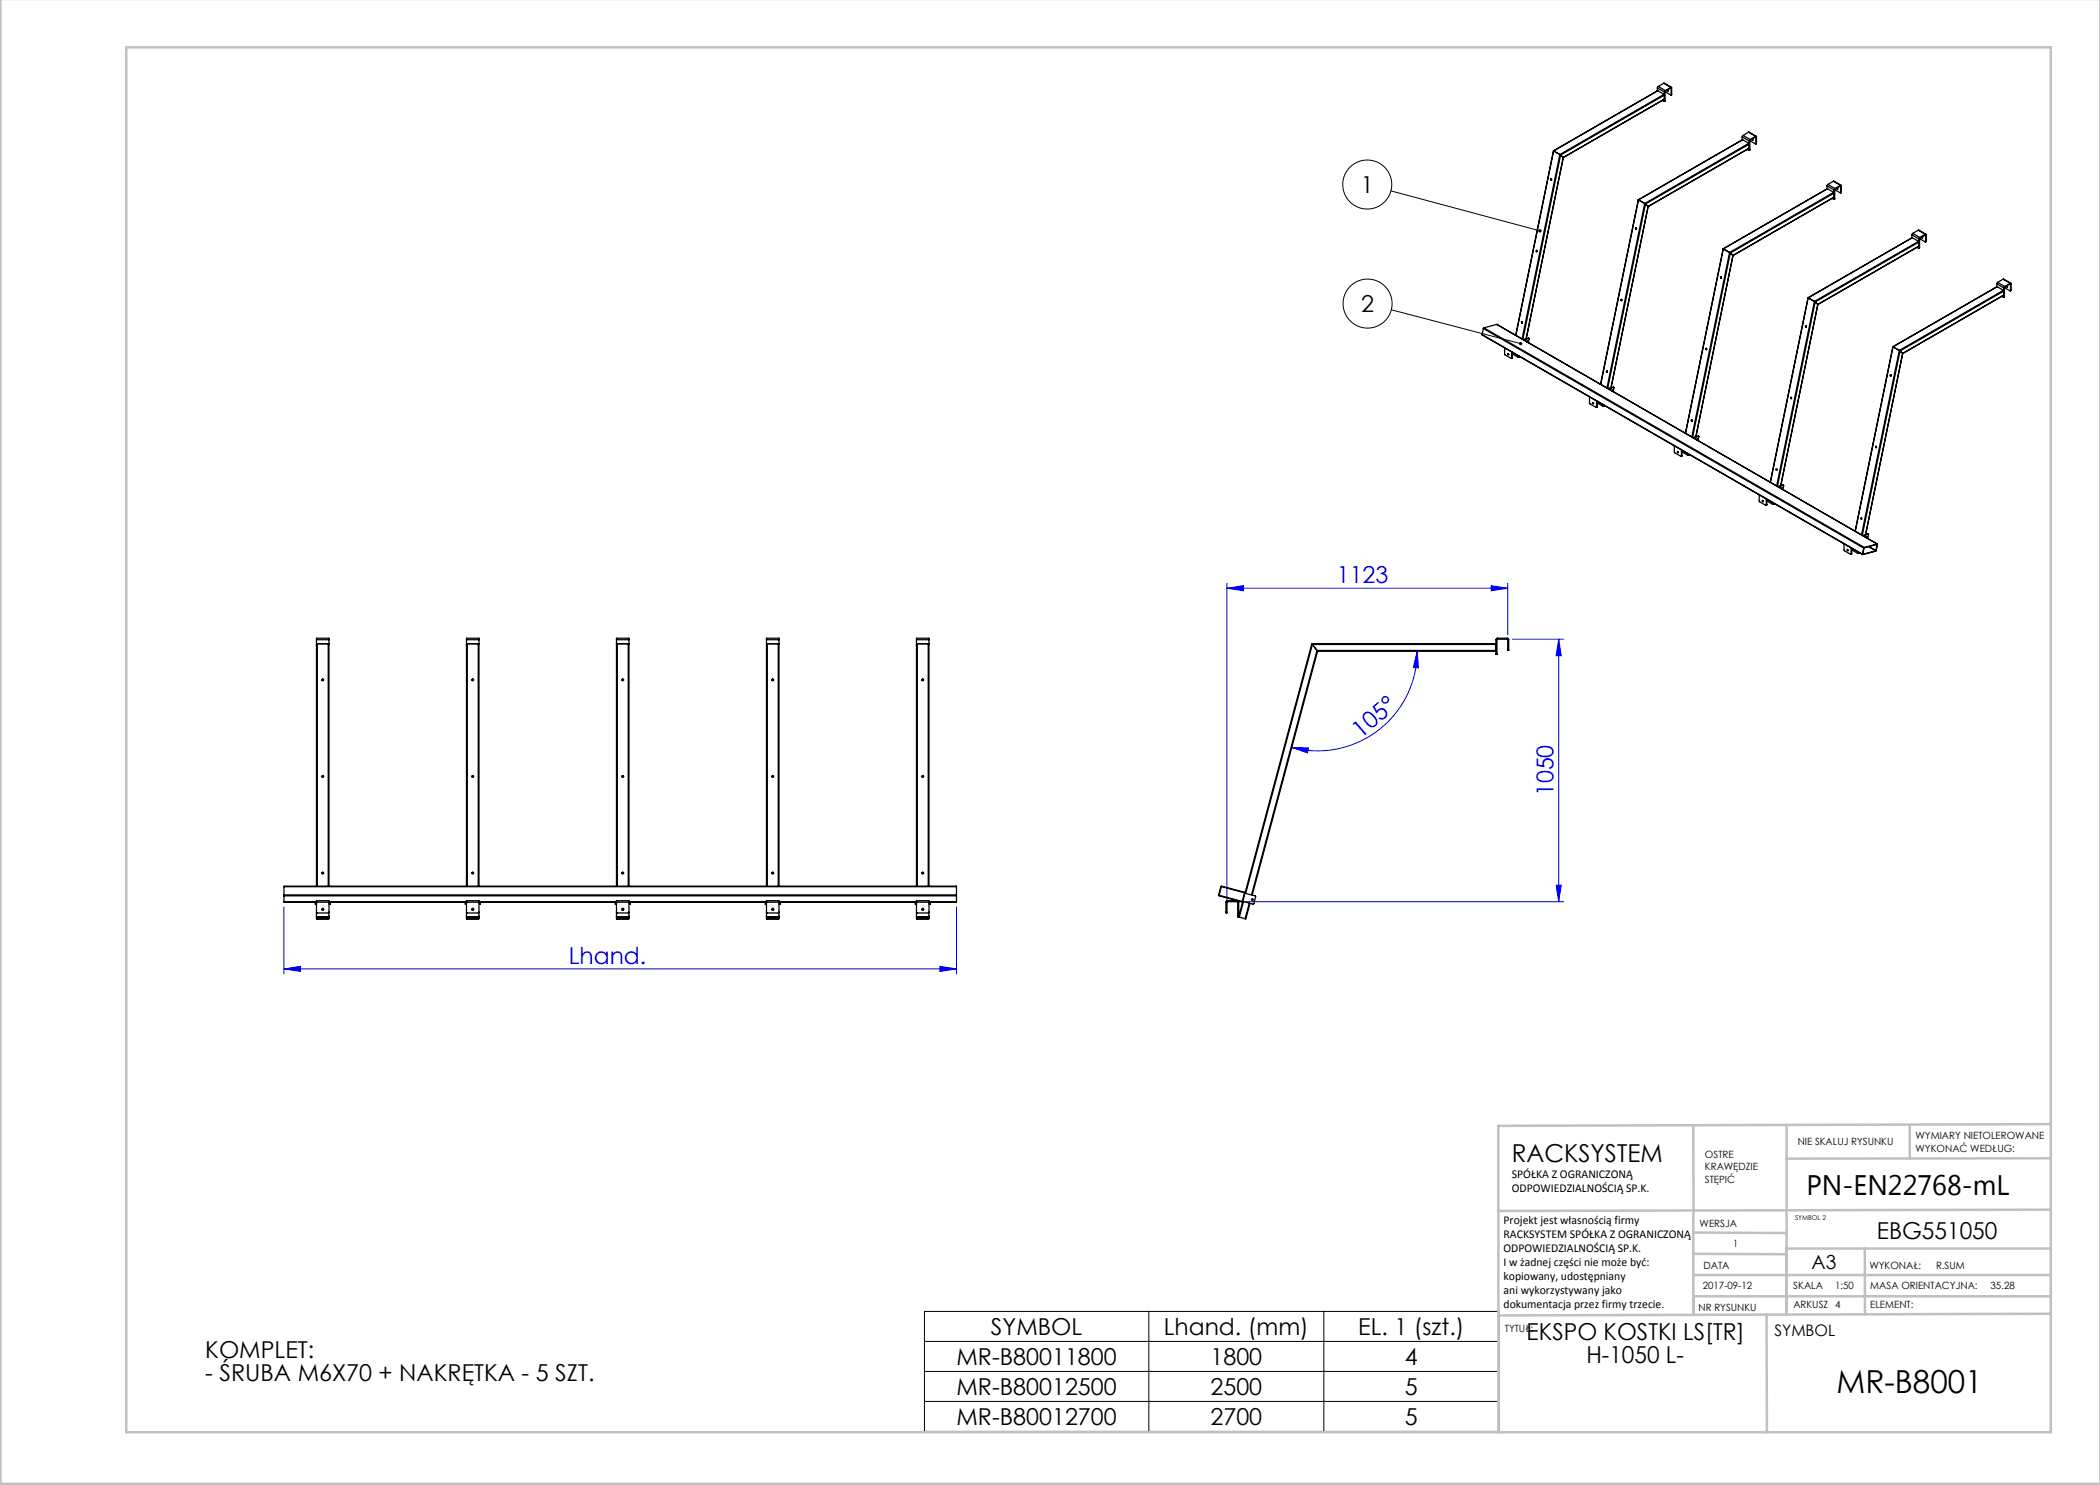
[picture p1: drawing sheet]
<svg xmlns="http://www.w3.org/2000/svg" width="420mm" height="297mm" viewBox="0 0 420 297" stroke-linecap="round" stroke-linejoin="round" font-family="sans-serif">
<g fill="none" stroke="#000" stroke-width=".2">
<path d="M278.2 38.2l29.8 8M278.3 62l25.8 6.7M184.9 262.3h114.9v24h-114.9zM184.9 268.3h114.9M184.9 274.3h114.9M229.8 262.3v24M264.8 262.3v24M184.9 280.3h114.9"/>
<circle cx="273.5" cy="36.9" r="4.9"/>
<circle cx="273.5" cy="60.7" r="4.9"/>
</g>
<g fill="none" stroke="#00f" stroke-width=".2">
<path d="M245.4 117.6l3.3-.5v1.1zM245.4 116.6v64M245.4 117.6h56.1M298.2 117.1l3.3 .5-3.3 .6zM301.5 116.6v10.3M283.4 130.2l.3 3.4-1-.1zM283.4 130.2a19.9 19.9 0 0 1-25 19.3M302.4 127.8h10.3M311.7 127.8v52.5M311.7 127.8l.5 3.3h-1zM258.4 149.5l3.3 .1-.2 1zM311.2 177h1l-.5 3.3z"/>
<path d="M56.8 193.8l3.3-.5v1zM56.8 181.4v13.4M56.8 193.8h134.5M188 193.3l3.3 .5-3.3 .5zM191.3 181.4v13.4M248.4 180.3h64.3"/>
</g>
<g fill="none" stroke="#c0c0c0" stroke-width=".5">
<path d="M.1 -.1v296.9h419.9M25.2 9.5h385v276.9h-385zM338.7 225.2v16.9M357.3 225v37.9M382 225.4v6.3M410.1 224.8l-110.4 .4v61.2M410.1 231.7h-52.8M338.7 259.3h71.5M338.7 255h71.5M338.7 250.8l18.6 .1M338.7 246.5l18.6 .1M338.7 242.1v20.9"/>
<path d="M373 249.7v13.2M410.1 241.9l-110.4 .3M410.2 249.7h-52.9v13.2M353.3 262.9l.1 23.5M410.2 262.7l-110.5 .4"/>
</g>
<path d="M307.8 45.9a.34 .34 0 0 0 0 .6 .34 .34 0 0 0 .5-.2l-.3-.1 .3 .1a.34 .34 0 0 0-.1-.4 .34 .34 0 0 0-.4 0zM303.9 68.5a.34 .34 0 0 0 0 .5 .34 .34 0 0 0 .6-.2l-.4-.1 .4 .1a.34 .34 0 0 0-.2-.4 .34 .34 0 0 0-.4 .1z" fill="#000"/>
<g fill="#00f">
<path d="M298.2 117.1l3.3 .5-3.3 .6zM245.4 117.6l3.3-.5v1.1z"/>
<path d="M56.8 193.8l3.3-.5v1zM188 193.3l3.3 .5-3.3 .5z"/>
<path d="M258.4 149.5l3.3 .1-.2 1zM283.4 130.2l.3 3.4-1-.1z"/>
<path d="M311.2 177h1l-.5 3.3zM311.7 127.8l.5 3.3h-1z"/>
</g>
<g fill="none" stroke="#000" stroke-width=".25">
<path d="M331.5 17.6l1.4 .8M331.5 17.6v.6M331.5 18.2h.1M331.6 18.2l-20.9 12M331.6 18.2l1.2 .7M331.6 17.3l-.1 .3M331.6 17.3l1.5 .8M332.7 16.7l1.6 .8M332.7 16.7l-1.1 .6M332.7 16.7l1.5 .8M332.8 18.9l.1 .1-20.8 12M332.8 18.9l-20.8 12"/>
<path d="M332.9 18.4v1.8M333 18.3l1.2 .6M333 18.3l-.1 .1M333 18.3v1.9M333.1 18.1l-.2 .3M333.1 18.2l-.1 .1M333.1 18.1v.1M333.4 18l.1 .3 .1-.1-.1-.2 .1 .2M334.2 17.5l.1 .1M334.2 17.6h.1M334.2 17.5l-1.1 .6M334.2 17.6l-1.1 .6"/>
<path d="M334.2 17.5v.1M334.2 17.6v1.3M334.3 18.9l-.1 .1M334.3 17.6h-.1M334.3 17.6v1.3M334.3 18.9h-.1M310.2 35.9v-.1l.1 .2M310.3 35.8v.2M310.7 30.2h.1M310.7 30.2l-7.6 36.8M310.7 30.2l1.3 .7M310.7 30.2l-7.5 36.9"/>
<path d="M312 30.9l.1 .1M312 30.9l-7.6 36.9M312.1 31l.5 .5M312.1 31l-7.5 36.9M312.6 31.5h.1M312.6 31.5l20.3-11.7zM312.6 31.5l-7.4 36.3M312.7 31.5l-7.5 36.3M327.7 40h.1M327.7 40l-7.6 36.9M327.7 40l1.2 .7M332.5 20.1l.4 .1"/>
<path d="M333 20.2l-.1 .1M333 20.2h-.1M348.4 27.4l.1 .6M348.4 27.4l1.5 .8M348.5 28l-20.8 12M348.5 28l1.3 .7M348.6 27.1l-.2 .3M348.6 27.1l1.4 .8M349.4 29.9l.5 .1M349.7 26.5l1.5 .8M349.7 26.5l1.4 .8M349.7 26.5l-1.1 .6"/>
<path d="M349.8 28.7l.1 .1-20.8 12M349.8 28.7l-20.9 12M349.9 28.2v1.8M350 28.1l1.2 .6M350 30l-.2 .1M350 28.1l-.1 .1M350 28.1v1.9M350 30h-.1M350 27.9l-.1 .3M350 28v.1M350 27.9v.1M350.4 27.8v.1"/>
<path d="M350.4 27.8l.2 .3-.2-.2M350.5 27.8l.1 .2M351.1 27.3l.2 .1M351.1 27.4h.1M351.1 27.3l-1.1 .6M351.1 27.4l-1.1 .6M351.1 27.3v.1M351.2 27.4v1.3M351.3 28.7l-.1 .1M351.3 27.4h-.1M351.3 27.4v1.3M351.3 28.7h-.1"/>
<path d="M365.4 37.2l1.4 .8M365.4 37.2v.6M365.4 37.7l.1 .1M365.5 37.8l-20.9 12M365.5 37.8l1.2 .7M365.6 36.9l-.2 .3M365.6 36.9l1.4 .8M366.4 39.7l.4 .1M366.7 36.2l1.5 .9M366.7 36.2l-1.1 .7M366.7 36.2l1.4 .9M366.7 38.5l.1 .1-20.7 12"/>
<path d="M366.7 38.5l-20.8 12M366.8 38v1.8M366.9 37.9l1.3 .6M366.9 39.8l-.1 .1M366.9 37.9l-.1 .1M366.9 37.9v1.9M366.9 39.8h-.1M367 37.7l-.2 .3M367 37.8l-.1 .1M367 37.7v.1M367.3 37.6v.1M367.4 37.6l.1 .3-.2-.2"/>
<path d="M367.4 37.6l.2 .2M368.1 37.1l.2 .1M368.1 37.2h.1M368.1 37.1l-1.1 .6M368.1 37.2l-1.1 .6M368.1 37.1v.1M368.2 37.2v1.3M368.3 38.5l-.2 .1M368.3 37.2h-.1M368.3 37.2v1.3M368.3 38.5h-.1M307.3 50.2v-.1l.1 .2"/>
<path d="M307.4 50.1l-.1 .2M324.3 59.9l.1 .2M324.3 59.9v.1M324.3 59.9v.2M327.2 45.7v-.1l.1 .2M327.3 45.6l-.1 .2M328.9 40.7l.2 .1M328.9 40.7l-7.5 36.9M329.1 40.8l.5 .5M329.1 40.8l-7.6 36.9M329.6 41.3h.1M329.6 41.3l20.3-11.7-20.3 11.7"/>
<path d="M329.6 41.3l-7.4 36.2 7.4-36.2M344.2 55.5v-.1l.1 .2M344.2 55.4v.2M344.6 49.8h.1M344.6 49.8l-7.5 36.8 7.6-36.8M344.7 49.8l1.2 .7M345.9 50.5l.2 .1M345.9 50.5l-7.5 36.9M346.1 50.6l.5 .5M346.1 50.6l-7.6 36.9M346.6 51.1h.1M346.6 51.1l20.2-11.7z"/>
<path d="M346.6 51.1l-7.4 36.3M361.6 59.6h.1M361.6 59.6l-7.6 36.8M361.6 59.6l1.3 .7M361.6 59.6l-7.5 36.9M382.4 47l.1 .5M382.4 47l1.4 .8M382.5 47.5l-20.9 12.1M382.5 47.5l1.2 .8M382.6 46.7l-.2 .3M382.6 46.7l1.4 .8M383.4 49.5l.4 .1"/>
<path d="M383.7 46l1.5 .9M383.7 46l1.4 .9M383.7 46l-1.1 .7M383.7 48.3l.1 .1-20.8 12M383.7 48.3l-20.8 12M383.8 47.8v1.8M383.9 49.6l-.1 .1M383.9 47.7l-.1 .1M383.9 47.7v1.9M383.9 49.6h-.1M384 47.5l-.2 .3M384 47.6l-.1 .1"/>
<path d="M384 47.5v.1M384.3 47.5l.1 .2 .1-.1-.1-.2 .1 .2M384.3 47.4v.1M385.1 47h.1M385.1 46.9l.1 .1M385.1 46.9l-1.1 .6M385.1 47l-1.1 .6M385.1 46.9v.1M385.1 47v1.4l-1.2-.7M385.2 48.3h.1M385.2 48.3l-.1 .1M385.2 47h-.1"/>
<path d="M385.2 47v1.3M399.4 56.8l1.4 .8M399.4 56.8v.6M399.4 57.3h.1M399.4 57.3l-20.8 12.1M399.4 57.3l1.3 .8M399.5 56.5l-.1 .3M399.5 56.5l1.4 .8M400.4 59.3l.4 .1M400.6 55.8l1.6 .8M400.6 55.8l1.4 .9M400.6 55.8l-1.1 .7"/>
<path d="M400.7 58.1l.1 .1-20.8 12M400.7 58.1l-20.8 12M400.8 57.6v1.8M400.9 57.5l1.2 .6M400.9 59.4l-.2 .1M400.9 57.5l-.1 .1M400.9 57.5v1.9M400.9 59.4h-.1M400.9 57.3l-.1 .3M400.9 57.4v.1M400.9 57.3v.1M401.3 57.2v.1"/>
<path d="M401.4 57.2l.1 .3-.2-.2M401.4 57.2l.1 .2M402 56.7l.2 .1M402 56.8h.1M402 56.7l-1.1 .6M402 56.8l-1.1 .6M402 56.7v.1M402.1 56.8v1.3M402.2 58.1l-.1 .1M402.2 56.8h-.1M402.2 56.8v1.3M402.2 58.1h-.1"/>
<path d="M296.4 66.9l76.1 44M296.4 66.9l76.1 43.9M296.7 65.7l76.1 43.9M296.7 65.7l-.3 1.2M296.8 65.6l-.1 .1M296.8 65.6l76.1 43.9M299.3 64.9l76.2 43.9M299.3 64.9l-2.5 .7M299.3 64.9l76.1 43.9M300.9 69.6l.1 1.3 1.3 .7M301.6 70.7l.1 .2M302.3 70.4v1.2"/>
<path d="M302.5 71.6l-.2 .1M302.5 70.8l1.2 .6M302.5 70.5v1.1M302.5 71.6h-.2M303.2 67h-.2M303.7 71.2v.2M303.7 71.4h.2M303.8 71.4h-.2M303.8 71.3v.1M303.8 71.2v.1M303.8 71.3l-.1 .1M303.9 71.3v.1"/>
<path d="M304 71.4h-.1M304.4 64.4l.1 .3M304.4 64.4v.2M305.4 68.3l.1-.1v.2M305.5 68.2l-.1 .2M305.7 67.6h.1M305.7 67.6l-1.1 .3M305.7 67.6l.1 .1M305.8 67.7l-.1 .8M305.8 67.7l-1.1 .3M317.9 79.4v1.3l1.4 .7M320.1 76.8h.1"/>
<path d="M320.1 76.8h-.1M321.3 74.4l.1-.2v.2M321.4 74.2v.2M321.7 77.8l1.1-.3-.2 .8M322.3 78.1l.2-.1v.2M322.4 78v.2M322.7 77.4h.1M322.7 77.4l.1 .1M322.7 77.4l-1.1 .3M341.2 69.8l.1-.1v.2M341.3 69.7v.2M358.2 79.6v-.1l.1 .2"/>
<path d="M358.3 79.5l-.1 .2M361.1 65.3l.1-.1v.2M361.2 65.2v.2M362.9 60.3l.1 .1M362.9 60.3l-7.6 36.9M363 60.4l.6 .5M363 60.4l-7.5 36.9M363.6 60.9h.1M363.6 60.9l20.2-11.7zM363.6 60.9l-7.4 36.2M378.1 75l.1 .2M378.1 75v.1"/>
<path d="M378.2 75l-.1 .2M378.6 69.4h.1M378.6 69.4l-7.5 36.9M378.6 69.4l1.3 .7M379.9 70.1l.1 .1M379.9 70.1l-7.6 36.9M380 70.2l.5 .5M380 70.2l-7.5 36.9M380.5 70.7h.1M380.5 70.7l20.3-11.7-20.3 11.7M380.5 70.7l-7.4 36.2M318.6 80.5l.1 .2"/>
<path d="M319.3 80.2v1.2M319.4 81.4l-.1 .1M319.4 80.6l1.2 .6M319.4 80.3v1.1M319.4 81.4h-.1M320.6 81v.2M320.7 81.2h.1M320.8 81.1l-.2 .1M320.8 81v.1M320.8 81.1v.1M321 81.2h-.2M334.9 89.2v1.3l1.4 .7"/>
<path d="M335.6 90.3l.1 .2M336.3 90v1.2M336.4 91.2l-.1 .1M336.4 90.4l1.2 .6M336.4 90.1v1.1M336.4 91.2h-.1M337.1 86.6h-.1M337.6 90.8v.2M337.7 91h.1M337.7 90.9l-.1 .1M337.7 90.8v.1M337.8 90.9v.1"/>
<path d="M338 91h-.2M338.3 84l.1 .2M338.3 84v.1M338.4 84l-.1 .2M339.3 87.9l.2-.1-.1 .2M339.4 87.8v.2M339.6 87.2h.1M339.6 87.2l.1 .1M339.6 87.2l-1 .3M339.7 87.2v.1M339.7 87.3l-.1 .8M339.7 87.3l-1.1 .3"/>
<path d="M351.8 99l.1 1.3 1.3 .8 .1-1.3M353.4 99.9v1.1M354.1 96.4h-.1M354.1 96.4h-.2M355.3 93.9v-.1l.1 .2M355.4 93.8l-.1 .2M356.3 97.7l.1-.1v.2M356.4 97.6l-.1 .2M356.6 97l.1 .1M356.6 97l-1.1 .3M356.7 97.1l-.1 .8M356.7 97.1l-1.1 .2"/>
<path d="M375.2 89.4v-.1l.1 .2M375.3 89.3l-.1 .2M352.5 100.1l.2 .2M353.4 101h-.1M353.4 100.2l1.2 .6M353.4 101l-.2 .1M354.6 100.6v.2M354.6 100.8h.2M354.7 100.7l-.1 .1M354.7 100.6v.1M354.8 100.7v.1M354.9 100.8h-.1"/>
<path d="M368.8 108.8v1.3l1.4 .7M369.5 109.9l.1 .2M370.2 109.6v1.2M370.3 110.8l-.1 .1M370.3 110l1.3 .6M370.3 109.7v1.1M370.3 110.8h-.1M371 106.2h.1M371 106.1l-.1 .1M371.6 110.4v.2M371.6 110.6h.1M371.7 110.5l-.2 .1"/>
<path d="M371.7 110.4v.1M371.7 110.5l-.1 .1M371.8 110.5l-.1 .1M371.9 110.6h-.2M372.2 103.7l.1-.1v.2M372.3 103.6v.2M372.5 110.8l.1 .1M372.6 110.8v.1M372.8 109.6l-.3 1.2M372.9 109.5l-.1 .1M373.2 107.5l.2-.1v.2M373.4 107.4l-.1 .2"/>
<path d="M373.6 106.8h.1M373.6 106.8l-1.1 .3M373.6 106.8v.1M373.6 106.8l.1 .1M373.6 106.9v.8M373.6 106.9l-1 .2M373.7 109.3l1.4 .9M373.8 109.3l1.4 .8M375.1 110.2l-2.5 .7M375.2 110.1l-.1 .1M375.4 108.9h.1M375.4 108.9l-2.6 .7-.2 1.3"/>
<path d="M375.4 108.8l-.2 1.4-2.6 .7M375.4 108.8l-2.5 .7M375.4 108.9l-.2 1.2M63.3 127.9v-.3h2.5v.3M63.3 127.9v49.3M63.3 127.9h2.5M63.3 128.8v.1l.1-.2zM63.4 128.7h2.2M63.4 128.7v48.5M64.4 136l.1-.2 .2 .2M65.6 128.7l.2 .2M65.6 128.7v48.5"/>
<path d="M65.8 127.9v49.3M93.3 127.9v-.3h2.5v.3M93.3 127.9v49.3M93.3 127.9h2.5M93.3 128.8v.1l.1-.2zM93.4 128.7h2.2M93.4 128.7v48.5M94.4 136l.1-.2 .2 .2M95.6 128.7l.2 .2M95.6 128.7v48.5M95.8 127.9v49.3M123.3 127.9v-.3h2.5v.3"/>
<path d="M123.3 127.9v49.3M123.3 127.9h2.5M123.3 128.8v.1l.1-.2zM123.4 128.7h2.2M123.4 128.7v48.5M124.4 136l.1-.2 .2 .2M125.6 128.7l.2 .2M125.6 128.7v48.5M125.8 127.9v49.3M153.3 127.9v-.3h2.5v.3M153.3 127.9v49.3M153.3 127.9h2.5"/>
<path d="M153.3 128.8v.1l.1-.2zM153.4 128.7h2.2M153.4 128.7v48.5M154.4 136l.1-.2 .2 .2M155.6 128.7l.2 .2M155.6 128.7v48.5M155.8 127.9v49.3M183.3 127.9v-.3h2.5v.3M183.3 127.9v49.3M183.3 127.9h2.5M183.3 128.8v.1l.1-.2zM183.4 128.7h2.2"/>
<path d="M183.4 128.7v48.5M184.4 136l.1-.2 .2 .2M185.6 128.7l.2 .2M185.6 128.7v48.5M185.8 127.9v49.3M262.4 128.7l.1 .2M262.4 128.7h36.8M262.4 128.7l-14.7 54.6M262.5 128.9l.9 1.2M262.5 128.9h36.7M262.5 128.9l-13.4 49.8M263.4 130.1l.1 .1"/>
<path d="M263.4 130.1h35.8M263.4 130.1l-13.1 48.9M263.5 130.2l-13.1 48.8M263.5 130.2h35.7M299.2 130.7v.2h.2v-.2M299.2 127.9h.2M299.2 127.9v2.8M299.2 130.7h.2M299.4 127.9v2.8M299.5 127.6l-.3 .3M299.5 127.8l-.1 .1M299.5 127.6h1.9"/>
<path d="M299.5 127.8h1.9M299.5 127.6v.2M301.4 127.6l.3 .3M301.4 127.8l.1 .1M301.4 127.6v.2M301.5 129.9v.2h.2v-.2M301.5 127.9h.2M301.5 129.9h.2M301.5 127.9v2M301.7 127.9v2M64.4 155.3l.1-.1 .2 .1M94.4 155.3l.1-.1 .2 .1"/>
<path d="M124.4 155.3l.1-.1 .2 .1M154.4 155.3l.1-.1 .2 .1M184.4 155.3l.1-.1 .2 .1M56.8 179v.2M56.8 177.3v-.1h134.5v.1M56.8 179.2h134.5M56.8 179h134.5M56.8 177.3h134.5M56.8 177.3v1.7M56.8 179.2v1.2M64.4 174.6l.1-.1 .2 .1M94.4 174.6l.1-.1 .2 .1"/>
<path d="M124.4 174.6l.1-.1 .2 .1M154.4 174.6l.1-.1 .2 .1M184.4 174.6l.1-.1 .2 .1M191.3 179v.2M191.3 177.3v1.7M191.3 179.2v1.2M244.2 177.3l4.7 1.2 .1 .1 2.1 .6v.2l-.3 1.3-.2 .1-2-.5-.2 .1-4.6-1.2-.1-.2zM244.3 177.3l4.6 1.3-.4 1.7-4.7-1.2zM56.8 180.4h.1M56.8 180.4h6.5M63.1 180.8h.1M63.1 180.4v.4"/>
<path d="M63.2 180.4v.4M63.3 180.4v3.3l.1 .1 2.4-.1v-3.3M63.3 182.4l.1 .2h2.2l.2-.2M63.3 180.4v-.3h2.5v.3M63.3 183.2l.1 .2M63.3 180.4h2.5M63.4 183.4h-.1M63.4 183.4v.4M63.4 183.8h2.2M63.4 183.4h2.2M64.4 182h.3M65.6 183.4v.4"/>
<path d="M65.7 183.4h.1M65.8 183.2l-.2 .2M65.8 180.4h27.5M65.9 180.8h.1M65.9 180.4v.4M66 180.4v.4M93.1 180.8h.1M93.1 180.4v.4M93.2 180.4v.4M93.3 180.4v3.3l.1 .1 2.4-.1v-3.3M93.3 182.4l.1 .2h2.2l.2-.2M93.3 180.4v-.3h2.5v.3"/>
<path d="M93.3 183.2l.1 .2M93.3 180.4h2.5M93.4 183.4h-.1M93.4 183.4v.4M93.4 183.8h2.2M93.4 183.4h2.2M94.4 182h.3M95.6 183.4v.4M95.7 183.4h.1M95.8 183.2l-.2 .2M95.8 180.4h27.5M95.9 180.8h.1"/>
<path d="M95.9 180.4v.4M96 180.4v.4M123.1 180.8h.1M123.1 180.4v.4M123.2 180.4v.4M123.3 180.4v3.3l.1 .1 2.4-.1v-3.3M123.3 182.4l.1 .2h2.2l.2-.2M123.3 180.4v-.3h2.5v.3M123.3 183.2l.1 .2M123.3 180.4h2.5M123.4 183.4h-.1M123.4 183.4v.4"/>
<path d="M123.4 183.8h2.2M123.4 183.4h2.2M124.4 182h.3M125.6 183.4v.4M125.7 183.4h.1M125.8 183.2l-.2 .2M125.8 180.4h27.5M125.9 180.8h.1M125.9 180.4v.4M126 180.4v.4M153.1 180.8h.1M153.1 180.4v.4"/>
<path d="M153.2 180.4v.4M153.3 180.4v3.3l.1 .1 2.4-.1v-3.3M153.3 182.4l.1 .2h2.2l.2-.2M153.3 180.4v-.3h2.5v.3M153.3 183.2l.1 .2M153.3 180.4h2.5M153.4 183.4h-.1M153.4 183.4v.4M153.4 183.8h2.2M153.4 183.4h2.2M154.4 182h.3M155.6 183.4v.4"/>
<path d="M155.7 183.4h.1M155.8 183.2l-.2 .2M155.8 180.4h27.5M155.9 180.8h.1M155.9 180.4v.4M156 180.4v.4M183.1 180.8h.1M183.1 180.4v.4M183.2 180.4v.4M183.3 180.4v3.3l.1 .1 2.4-.1v-3.3M183.3 182.4l.1 .2h2.2l.2-.2M183.3 180.4v-.3h2.5v.3"/>
<path d="M183.3 183.2l.1 .2M183.3 180.4h2.5M183.4 183.4h-.1M183.4 183.4v.4M183.4 183.8h2.2M183.4 183.4h2.2M184.4 182h.3M185.6 183.4v.4M185.7 183.4h.1M185.8 183.2l-.2 .2M185.8 180.4h5.5M185.9 180.8h.1"/>
<path d="M185.9 180.4v.4M186 180.4v.4M191.3 180.4h.1M245.2 182.4v.2h.2v-.2M245.2 180.4h.2M245.2 182.4h.2M245.2 180.4v2M245.4 180.4v2M245.5 180.1l-.3 .3M245.5 180.3l-.1 .1M245.5 180.1h1.9M245.5 180.1v.2"/>
<path d="M245.5 180.3h1.9M247.4 180.1l.3 .3M247.4 180.3l.1 .1M247.4 180.1v.2M247.5 183.2v.2h.2v-.2M247.5 180.4h.2M247.5 183.2h.2M247.5 180.4v2.8M247.7 183.4h.2M247.7 180.4v2.8M247.9 183.4l1.1 .3M248.7 180.3l-.8 3.1"/>
<path d="M249.9 180.6l-.9 3.1M250 180.7l-.8 3.1-.2-.1"/>
<circle cx="310.3" cy="35.9" r=".13"/>
<circle cx="307.3" cy="50.2" r=".13"/>
<circle cx="327.2" cy="45.7" r=".13"/>
<circle cx="344.2" cy="55.5" r=".13"/>
<circle cx="301.7" cy="70.8" r=".14"/>
<circle cx="304.4" cy="64.5" r=".13"/>
<circle cx="321.4" cy="74.3" r=".13"/>
<circle cx="324.3" cy="60" r=".13"/>
<circle cx="341.3" cy="69.8" r=".13"/>
<circle cx="358.3" cy="79.6" r=".13"/>
<circle cx="361.2" cy="65.3" r=".13"/>
<circle cx="378.2" cy="75.1" r=".13"/>
<circle cx="318.6" cy="80.6" r=".14"/>
<circle cx="335.6" cy="90.4" r=".14"/>
<circle cx="338.4" cy="84.1" r=".13"/>
<circle cx="355.3" cy="93.9" r=".13"/>
<circle cx="375.2" cy="89.4" r=".13"/>
<circle cx="352.6" cy="100.2" r=".14"/>
<circle cx="369.5" cy="110" r=".14"/>
<circle cx="372.3" cy="103.7" r=".13"/>
<circle cx="64.5" cy="136" r=".17"/>
<circle cx="94.5" cy="136" r=".17"/>
<circle cx="124.5" cy="136" r=".17"/>
<circle cx="154.5" cy="136" r=".17"/>
<circle cx="184.5" cy="136" r=".17"/>
<circle cx="64.5" cy="155.3" r=".17"/>
<circle cx="94.5" cy="155.3" r=".17"/>
<circle cx="124.5" cy="155.3" r=".17"/>
<circle cx="154.5" cy="155.3" r=".17"/>
<circle cx="184.5" cy="155.3" r=".17"/>
<circle cx="64.5" cy="174.6" r=".17"/>
<circle cx="94.5" cy="174.6" r=".17"/>
<circle cx="124.5" cy="174.6" r=".17"/>
<circle cx="154.5" cy="174.6" r=".17"/>
<circle cx="184.5" cy="174.6" r=".17"/>
<circle cx="250.5" cy="179.9" r=".17"/>
<circle cx="64.5" cy="181.8" r=".2"/>
<circle cx="94.5" cy="181.8" r=".2"/>
<circle cx="124.5" cy="181.8" r=".2"/>
<circle cx="154.5" cy="181.8" r=".2"/>
<circle cx="184.5" cy="181.8" r=".2"/>
</g>
<text font-size="6.3" x="367.3" y="278.5">MR-B8001</text>
<text font-size="5.6" x="361.3" y="239.1">PN-EN22768-mL</text>
<text font-size="4.9" x="302.4" y="232.4">RACKSYSTEM</text>
<g font-size="4.7">
<text x="272.2" y="38.6">1</text>
<text x="272.2" y="62.4">2</text>
<text x="375.4" y="247.8">EBG551050</text>
<text x="198.2" y="267">SYMBOL</text>
<text x="232.8" y="267">Lhand. (mm)</text>
<text x="271.7" y="267">EL. 1 (szt.)</text>
<text x="305.3" y="268.1">EKSPO KOSTKI LS[TR]</text>
<text x="41.1" y="271.7">KOMPLET:</text>
<text x="191.3" y="273">MR-B80011800</text>
<text x="242.1" y="273">1800</text>
<text x="281" y="273">4</text>
<text x="317.3" y="272.6">H-1050 L-</text>
<text x="41.1" y="276.2">- ŚRUBA M6X70 + NAKRĘTKA - 5 SZT.</text>
<text x="191.3" y="279">MR-B80012500</text>
<text x="242.1" y="279">2500</text>
<text x="281" y="279">5</text>
<text x="191.3" y="285">MR-B80012700</text>
<text x="242.1" y="285">2700</text>
<text x="281" y="285">5</text>
</g>
<g font-size="4.7" fill="#00f">
<text x="267.4" y="116.6">1123</text>
<text x="272.2" y="147.7" transform="rotate(-41 272.2 147.7)">105°</text>
<text x="310.7" y="159.3" transform="rotate(-90 310.7 159.3)">1050</text>
<text x="113.8" y="192.8">Lhand.</text>
</g>
<text font-size="3.9" x="362.3" y="253.8">A3</text>
<text font-size="3.2" x="354.9" y="267.2">SYMBOL</text>
<g font-size="2.4">
<text x="302.4" y="235.6">SPÓŁKA Z OGRANICZONĄ</text>
<text x="302.4" y="238.4">ODPOWIEDZIALNOŚCIĄ SP.K.</text>
<text x="300.7" y="244.7">Projekt jest własnością firmy</text>
<text x="300.7" y="247.5">RACKSYSTEM SPÓŁKA Z OGRANICZONĄ</text>
<text x="300.7" y="250.3">ODPOWIEDZIALNOŚCIĄ SP.K.</text>
<text x="300.7" y="253.1">I w żadnej części nie może być:</text>
<text x="300.7" y="256">kopiowany, udostępniany</text>
<text x="300.7" y="258.8">ani wykorzystywany jako</text>
<text x="300.7" y="261.6">dokumentacja przez firmy trzecie.</text>
</g>
<g font-size="2">
<text x="383.1" y="227.9">WYMIARY NIETOLEROWANE</text>
<text x="341" y="231.6">OSTRE</text>
<text x="359.5" y="228.9">NIE SKALUJ RYSUNKU</text>
<text x="383.1" y="230.4">WYKONAĆ WEDŁUG:</text>
<text x="341" y="234.1">KRAWĘDZIE</text>
<text x="341" y="236.6">STĘPIĆ</text>
<text x="339.9" y="245.4">WERSJA</text>
<text x="346.6" y="249.5">1</text>
<text x="340.6" y="257.7">2017-09-12</text>
<text x="340.7" y="253.8">DATA</text>
<text x="358.7" y="257.7">SKALA</text>
<text x="367" y="257.7">1:50</text>
<text x="373.9" y="253.8">WYKONAŁ:</text>
<text x="374.1" y="257.7">MASA ORIENTACYJNA:</text>
<text x="387.2" y="253.8">R.SUM</text>
<text x="398.1" y="257.7">35.28</text>
<text x="339.7" y="262.3">NR RYSUNKU</text>
<text x="358.7" y="261.7">ARKUSZ 4</text>
<text x="374.1" y="261.7">ELEMENT:</text>
<text x="301" y="266.4">TYTUŁ:</text>
</g>
<text font-size="1.3" x="359" y="244">SYMBOL 2</text>
</svg>
